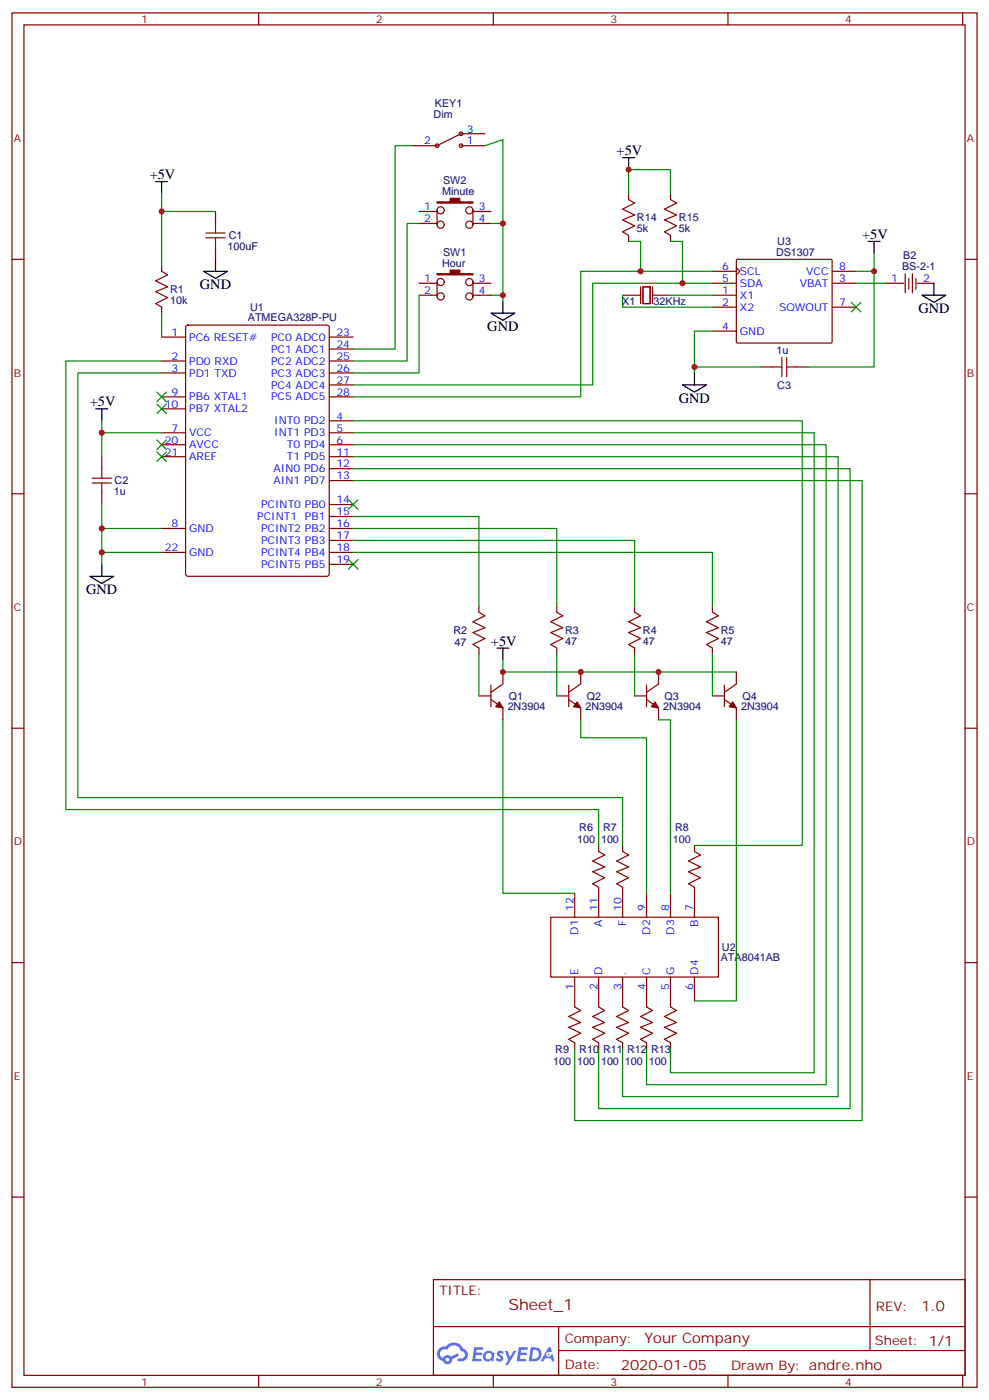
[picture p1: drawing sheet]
<svg xmlns="http://www.w3.org/2000/svg" width="291mm" height="413mm" viewBox="0 0 291 413" stroke-linecap="round" stroke-linejoin="round" font-family="sans-serif">
<g fill="none" stroke="#870000" stroke-width=".35">
<path d="M3.5 3.8h284.4v405.4h-284.4zM7.1 7.3h277.2v398.3h-277.2zM76.2 3.8v3.5M145.3 3.8v3.5M214.5 3.8v3.5M283.6 3.8v3.5M3.5 76.5h3.6M284.3 76.5h3.6M3.5 145.6h3.6M284.3 145.6h3.6M3.5 214.8h3.6M284.3 214.8h3.6"/>
<path d="M3.5 283.9h3.6M284.3 283.9h3.6M3.5 353.1h3.6M284.3 353.1h3.6M127.7 377.4h156.6v28.2h-156.6zM256.3 377.4v20.9M127.7 391.2h156.5M164.6 398.3h119.6M164.6 391.2v14.2M76.2 405.6v3.6M145.3 405.6v3.6M214.5 405.6v3.6"/>
<path d="M283.6 405.6v3.6"/>
</g>
<g fill="#5487ff">
<path d="M146.7 398.6a1.22 1.22 0 0 1 1.7 .2l-.4 .6a.47 .47 0 0 0-.3-.4 .47 .47 0 0 0-.5 .2l.1 .2a1.14 1.14 0 0 1 .8 1.8 1.14 1.14 0 0 1-1.9 0l-.2-.2 .5-.6 .7 .5a.29 .29 0 0 0 .3-.3 .29 .29 0 0 0-.2-.3 1.04 1.04 0 0 1-.6-1.7z"/>
<path d="M139.7 397.3h2.4l.3 .2-.2 .5-1.8 .1-.1 .8h1.5l.3 .4-.3 .4h-1.6l-.2 1.1h1.7l.2 .3-.2 .3-2.6 .1z"/>
<path d="M152.8 397.3h2.4l.3 .2-.1 .5-1.8 .1-.2 .8h1.6l.3 .4-.4 .4h-1.6l-.1 1.1h1.7l.2 .3-.2 .3-2.6 .1z"/>
<path d="M161.6 397.3h.7l.3 1.3-.6 .3a.69 .69 0 0 0-1 .3 .69 .69 0 0 0 .4 .9 .69 .69 0 0 0 .9-.6l.5-.2 .6 2.2h-.8l-.2-.9h-1.8l-.5 .9h-.8z"/>
<path d="M148.8 398.4h.8l.6 1.8 1.1-1.8h.9l-2.6 4.2h-.8l.9-1.5z"/>
<path d="M156.4 397.3l-.6 4.2h1.3a2.11 2.11 0 0 0 2.5-2.1 2.11 2.11 0 0 0-2.5-2.1zM157.1 398.1a1.39 1.39 0 0 1 1.7 1.4 1.39 1.39 0 0 1-1.8 1.3h-.3z"/>
<path d="M142.7 399a1.54 1.54 0 0 0-.1 2.1 1.54 1.54 0 0 0 2.2 .1l.6 .3 .3-2.3-.2-.3h-.4a1.49 1.49 0 0 0-2.4 .1zM143 400a.94 .94 0 0 1 1.8 0 .94 .94 0 0 1-1.8 0z"/>
<path d="M129.4 397.7a2.18 2.18 0 0 0 1.1 3.7 1.44 1.44 0 0 0 1.6 .9 1.44 1.44 0 0 0 1.2-1.4l2-1-.5-.8-1.9 1a1.47 1.47 0 0 0-2.4 .4 1.39 1.39 0 0 1-.7-1.9 1.39 1.39 0 0 1 2-.5 2.12 2.12 0 0 1 2.2-1.3 2.12 2.12 0 0 1 1.9 1.7 1.14 1.14 0 0 1 1.1 1.4 1.14 1.14 0 0 1-1.7 .7 .43 .43 0 0 0-.5 .4 .43 .43 0 0 0 .4 .5 1.98 1.98 0 0 0 2.5-1.2 1.98 1.98 0 0 0-1.2-2.6 3.1 3.1 0 0 0-5.3-.6l-.9 .1zM131.3 401a.55 .55 0 0 1 1.1 0 .55 .55 0 0 1-1.1 0z"/>
<circle cx="161.6" cy="399.4" r=".26"/>
</g>
<g fill="none" stroke="#870000" stroke-width=".35">
<path d="M142.9 39.4h-7.1l-7 3.6h-7.1M135.8 43h7.1M185.2 57.1v1.7l1.8 1.1-3.6 1.8 3.6 1.7-3.6 1.4 3.6 1.8-3.6 1.8 1.8 1v1.8M197.6 57.1v1.7l1.7 1.1-3.5 1.8 3.5 1.7-3.5 1.4 3.5 1.8-3.5 1.8 1.8 1v1.8M47.6 78.2v1.8l1.8 1.1-3.5 1.7 3.5 1.8-3.5 1.4 3.5 1.8-3.5 1.7 1.7 1.1v1.8M63.5 62.4v3.5M63.5 73v3.5M123.5 62.4h5.3M123.5 65.9h5.3M128.8 62v4.3M139.3 62v4.3M139.3 62.4h5.3"/>
<path d="M139.3 65.9h5.3M217 79l1 1-1 1.1M217 76.7l.3-.2h27.7l.2 .3-.1 24.2-.3 .2-27.7-.1-.1-.3zM47.6 99.4h7.1M54.9 96.1l.5-.2h40.9l.7 .4v73l-.4 .6-41.2 .1-.7-.5v-72.9zM97 99.4h7.1M123.5 87.1h5.3M123.5 83.5h5.3M128.8 83.2v4.2M139.3 87.1h5.3M139.3 83.5h5.3M139.3 83.2v4.2"/>
<path d="M183.4 87.1h5.3M188.7 84.6v4.9M189.4 84.6h2.2v4.9h-2.2zM192.3 87.1h5.3M192.3 84.6v4.9M209.9 87.1h7.1M209.9 90.6h7.1M209.9 83.5h7.1M209.9 97.6h7.1M209.9 80h7.1M245.2 90.6h7M245.2 83.5h7"/>
<path d="M245.2 80h7M261.1 83.5h5.2M266.7 80.7v5.7M267.8 82.1v3.2M268.8 80.7v5.7M269.9 82.1v3.2M270.2 83.5h5M47.6 106.5h7.1M47.6 110h7.1M47.6 117.1h7.1M97 106.5h7.1M97 110h7.1"/>
<path d="M97 117.1h7.1M97 102.9h7.1M97 113.5h7.1M224 108.2h3.5M234.6 108.2h3.5M30 134.7v3.5M47.6 127.6h7.1M47.6 131.2h7.1M47.6 120.6h7.1M47.6 134.7h7.1M97 124.1h7.1M97 127.6h7.1"/>
<path d="M97 131.2h7.1M97 134.7h7.1M97 138.2h7.1M30 145.3v3.5M47.6 155.9h7.1M97 155.9h7.1M97 141.7h7.1M97 148.8h7.1M97 152.3h7.1M97 159.4h7.1M47.6 162.9h7.1M97 162.9h7.1"/>
<path d="M97 166.4h7.1M141.1 178.8v1.8l1.8 1-3.6 1.8 3.6 1.7-3.6 1.4 3.6 1.8-3.6 1.8 1.8 1v1.8M164 178.8v1.8l1.8 1-3.5 1.8 3.5 1.7-3.5 1.4 3.5 1.8-3.5 1.8 1.7 1v1.8M187 178.8v1.8l1.7 1-3.5 1.8 3.5 1.7-3.5 1.4 3.5 1.8-3.5 1.8 1.8 1v1.8M209.9 178.8v1.8l1.8 1-3.6 1.8 3.6 1.7-3.6 1.4 3.6 1.8-3.6 1.8 1.8 1v1.8M148.2 198.2v3.5l-3.6 2.5M171.1 198.2v3.5l-3.5 2.5M194 198.2v3.5l-3.5 2.5M217 198.2v3.5l-3.6 2.5M141.1 205.2h3.5M144.6 206.3l3.6 2.5v3.5M144.6 202.1v6.3"/>
<path d="M164 205.2h3.6M167.6 206.3l3.5 2.5v3.5M167.6 202.1v6.3M187 205.2h3.5M190.5 202.1v6.3M190.5 206.3l3.5 2.5v3.5M209.9 205.2h3.5M213.4 206.3l3.6 2.5v3.5M213.4 202.1v6.3M176.4 249.3v1.8l1.8 1.1-3.6 1.7 3.6 1.8-3.6 1.4 3.6 1.8-3.6 1.7 1.8 1.1v8.8M183.4 249.3v1.8l1.8 1.1-3.5 1.7 3.5 1.8-3.5 1.4 3.5 1.8-3.5 1.7 1.7 1.1v8.8M204.6 249.3v1.8l1.8 1.1-3.6 1.7 3.6 1.8-3.6 1.4 3.6 1.8-3.6 1.7 1.8 1.1v8.8"/>
<path d="M162.3 270.5h49.4v17.6h-49.4zM169.3 263.5v7M190.5 263.5v7M197.6 263.5v7M169.3 288.1v8.9l1.8 1-3.5 1.8 3.5 1.8-3.5 1.4 3.5 1.7-3.5 1.8 1.7 1.1v1.7M176.4 288.1v8.9l1.8 1-3.6 1.8 3.6 1.8-3.6 1.4 3.6 1.7-3.6 1.8 1.8 1.1v1.7M183.4 288.1v8.9l1.8 1-3.5 1.8 3.5 1.8-3.5 1.4 3.5 1.7-3.5 1.8 1.7 1.1v1.7M190.5 288.1v8.9l1.8 1-3.6 1.8 3.6 1.8-3.6 1.4 3.6 1.7-3.6 1.8 1.8 1.1v1.7M197.6 288.1v8.9l1.7 1-3.5 1.8 3.5 1.8-3.5 1.4 3.5 1.7-3.5 1.8 1.8 1.1v1.7M204.6 288.1v7.1"/>
<circle cx="135.8" cy="39.4" r=".53"/>
<circle cx="128.8" cy="43" r=".53"/>
<circle cx="135.8" cy="43" r=".53"/>
<circle cx="129.8" cy="66.3" r="1.06"/>
<circle cx="129.8" cy="62" r="1.06"/>
<circle cx="138.3" cy="62" r="1.06"/>
<circle cx="138.3" cy="66.3" r="1.06"/>
<circle cx="129.8" cy="83.2" r="1.06"/>
<circle cx="129.8" cy="87.4" r="1.06"/>
<circle cx="138.3" cy="87.4" r="1.06"/>
<circle cx="138.3" cy="83.2" r="1.06"/>
</g>
<g fill="#870000" stroke="#870000" stroke-width=".35">
<path d="M128.8 80.7h3.8v-1h2.9v1h3.8v.4h-10.5z"/>
<path d="M128.8 59.5h3.8v-1h2.9v1h3.8v.4h-10.5z"/>
<path d="M147.1 207l1.1 1.8-2.2-.4z"/>
<path d="M170 207l1.1 1.8-2.1-.4z"/>
<path d="M193 207l1 1.8-2.1-.4z"/>
<path d="M215.9 207l1.1 1.8-2.2-.4z"/>
</g>
<path d="M60.7 70.1h5.6M60.7 68.7h5.6M63.5 65.9v2.8M63.5 70.1v2.9M227.5 108.2h2.9M230.4 105.4v5.7M231.8 105.4v5.7M231.8 108.2h2.8M30 138.2v2.8M27.2 142.5h5.6M27.2 141h5.6M30 142.5v2.8" fill="none" stroke="#a10000" stroke-width=".35"/>
<g fill="none" stroke="#000" stroke-width=".35">
<path d="M45.9 53.6h3.5M47.6 53.6v3.5M183.4 46.5h3.6M185.2 46.5v3.5M63.5 76.5v3.5M255.8 71.2h3.5M257.5 71.2v3.5M60 80h7l-3.5 2.1zM144.6 92.4h7.1l-3.5 2.1zM148.2 88.8v3.6M271.6 87.1h7.1l-3.5 2.1zM275.2 83.5v3.6"/>
<path d="M201.1 113.5h7l-3.5 2.1zM204.6 110v3.5M28.2 120.6h3.5M30 120.6v3.5M26.5 170h7l-3.5 2.1zM30 166.4v3.6M146.4 191.1h3.5M148.2 191.1v3.6"/>
</g>
<g fill="none" stroke="#008700" stroke-width=".35">
<path d="M47.6 57.1v21.1M121.7 43h-5.3v59.9h-12.3M142.9 43l5.3-1.8v24.7M185.2 57.1v-7.1h12.4v7.1M47.6 62.4h15.9M123.5 65.9h-3.6v40.6h-15.8M144.6 65.9h3.6v21.2M185.2 71.2h3.5v8.8h21.2M197.6 71.2h3.5v12.3M257.5 74.7v5.3h-5.3M47.6 92.4v7M123.5 87.1v22.9h-19.4"/>
<path d="M144.6 87.1h3.6v1.7M183.4 87.1v3.5h26.5M188.7 80h-17.6v37.1h-67M197.6 87.1h12.3M209.9 97.6h-5.3v12.4M209.9 83.5h-35.3v30h-70.5M252.2 83.5h8.9M257.5 80v28.2h-19.4M47.6 106.5h-28.2v132.3h157v10.5M47.6 110h-24.7v125.2h160.5v14.1M204.6 108.2h19.4M30 124.1v3.5h17.6"/>
<path d="M30 127.6v7.1M104.1 124.1h132.3v125.2h-31.8M104.1 127.6h135.8v188.8h-42.3v-7.1M104.1 131.2h139.3v188.7h-52.9v-10.6M104.1 134.7h142.8v188.7h-63.5v-14.1M104.1 138.2h146.4v188.8h-74.1v-17.7M30 148.8v7.1M47.6 155.9h-17.6v7M104.1 152.3h37v26.5M104.1 155.9h59.9v22.9M104.1 159.4h82.9v19.4M104.1 141.7h149.9v188.8h-84.7v-21.2"/>
<path d="M47.6 162.9h-17.6v3.5M104.1 162.9h105.8v15.9M141.1 192.9v12.3M148.2 194.7v3.5h68.8M164 192.9v12.3M187 192.9v12.3M209.9 192.9v12.3M148.2 212.3v51.2h21.1M171.1 212.3v5.3h19.4v45.9M194 212.3h3.6v51.2M217 212.3v82.9h-12.4"/>
</g>
<g fill="#c00">
<circle cx="185.2" cy="50" r=".88"/>
<circle cx="148.2" cy="65.9" r=".88"/>
<circle cx="30" cy="162.9" r=".88"/>
<circle cx="148.2" cy="87.1" r=".88"/>
<circle cx="148.2" cy="198.2" r=".88"/>
<circle cx="171.1" cy="198.2" r=".88"/>
<circle cx="194" cy="198.2" r=".88"/>
<circle cx="201.1" cy="83.5" r=".88"/>
<circle cx="188.7" cy="80" r=".88"/>
<circle cx="47.6" cy="62.4" r=".88"/>
<circle cx="30" cy="155.9" r=".88"/>
<circle cx="30" cy="127.6" r=".88"/>
<circle cx="204.6" cy="108.2" r=".88"/>
<circle cx="257.5" cy="80" r=".88"/>
</g>
<g fill="#c00" stroke="#008700" stroke-width=".35">
<path d="M250.8 89.2l2.8 2.8zM250.8 92l2.8-2.8z"/>
<path d="M102.7 165l2.8 2.9zM105.5 165l-2.8 2.9z"/>
<path d="M102.7 147.4l2.8 2.8zM102.7 150.2l2.8-2.8z"/>
<path d="M46.2 115.6l2.8 2.9zM46.2 118.5l2.8-2.9z"/>
<path d="M46.2 119.2l2.8 2.8zM49 119.2l-2.8 2.8z"/>
<path d="M46.2 129.8l2.8 2.8zM49 129.8l-2.8 2.8z"/>
<path d="M46.2 133.3l2.8 2.8zM49 133.3l-2.8 2.8z"/>
</g>
<text font-size="4.6" fill="#800" x="149.8" y="386.4">Sheet_1</text>
<g font-size="4.2">
<text x="181.7" y="45.8">+5V</text>
<text x="44.1" y="52.8">+5V</text>
<text x="254" y="70.5">+5V</text>
<text x="58.9" y="85.3">GND</text>
<text x="270.6" y="92.4">GND</text>
<text x="143.6" y="97.6">GND</text>
<text x="26.5" y="119.9">+5V</text>
<text x="200" y="118.8">GND</text>
<text x="25.4" y="175.3">GND</text>
<text x="144.6" y="190.4">+5V</text>
</g>
<g font-size="4.2" fill="#800">
<text x="271.5" y="386.7">1.0</text>
<text x="189.9" y="396.2">Your Company</text>
<text x="183" y="404">2020-01-05</text>
</g>
<g font-size="3.9" fill="#800">
<text x="129.5" y="382">TITLE:</text>
<text x="258.1" y="386.7">REV:</text>
<text x="166.4" y="396.2">Company:</text>
<text x="257.7" y="396.8">Sheet: 1/1</text>
<text x="166.4" y="403.9">Date:</text>
<text x="215.4" y="403.9">Drawn By: andre.nho</text>
</g>
<g font-size="3.2" fill="#800">
<text x="41.6" y="6.8">1</text>
<text x="110.8" y="6.8">2</text>
<text x="179.9" y="6.8">3</text>
<text x="249.1" y="6.8">4</text>
<text x="4.1" y="41.9">A</text>
<text x="284.9" y="41.9">A</text>
<text x="4.1" y="111.1">B</text>
<text x="284.9" y="111.1">B</text>
<text x="4.1" y="180.2">C</text>
<text x="284.9" y="180.2">C</text>
<text x="4.1" y="249.3">D</text>
<text x="284.9" y="249.3">D</text>
<text x="4.1" y="318.5">E</text>
<text x="284.9" y="318.5">E</text>
<text x="41.6" y="408.6">1</text>
<text x="110.8" y="408.6">2</text>
<text x="179.9" y="408.6">3</text>
<text x="249.1" y="408.6">4</text>
</g>
<g font-size="3.2" fill="#000080">
<text x="127.8" y="34.9">Dim</text>
<text x="128.1" y="31.7">KEY1</text>
<text x="130.3" y="57.4">Minute</text>
<text x="130.5" y="54.2">SW2</text>
<text x="187.7" y="65.3">R14</text>
<text x="200" y="65.3">R15</text>
<text x="67.4" y="70.5">C1</text>
<text x="187.7" y="68.5">5k</text>
<text x="200" y="68.5">5k</text>
<text x="67" y="73.7">100uF</text>
<text x="130.5" y="75.4">SW1</text>
<text x="228.6" y="75.4">DS1307</text>
<text x="229" y="72.2">U3</text>
<text x="266.1" y="76.5">B2</text>
<text x="130.3" y="78.6">Hour</text>
<text x="265.8" y="79.7">BS-2-1</text>
<text x="50.1" y="89.7">10k</text>
<text x="50.1" y="86.4">R1</text>
<text x="183.3" y="90">X1</text>
<text x="192.6" y="90">32KHz</text>
<text x="73" y="94.7">ATMEGA328P-PU</text>
<text x="73.7" y="91.6">U1</text>
<text x="228.7" y="104.4">1u</text>
<text x="229" y="114.7">C3</text>
<text x="33.8" y="142.9">C2</text>
<text x="33.5" y="146.1">1u</text>
<text x="133.6" y="187">R2</text>
<text x="133.9" y="190.5">47</text>
<text x="166.5" y="190.2">47</text>
<text x="166.5" y="187">R3</text>
<text x="189.4" y="190.2">47</text>
<text x="189.4" y="187">R4</text>
<text x="212.4" y="190.2">47</text>
<text x="212.4" y="187">R5</text>
<text x="149.6" y="209.5">2N3904</text>
<text x="149.9" y="206.3">Q1</text>
<text x="172.5" y="209.5">2N3904</text>
<text x="172.9" y="206.3">Q2</text>
<text x="195.4" y="209.5">2N3904</text>
<text x="195.8" y="206.3">Q3</text>
<text x="218.4" y="209.5">2N3904</text>
<text x="218.7" y="206.3">Q4</text>
<text x="170.7" y="245.2">R6</text>
<text x="177.7" y="245.2">R7</text>
<text x="198.9" y="245.2">R8</text>
<text x="170" y="248.7">100</text>
<text x="177.1" y="248.7">100</text>
<text x="198.2" y="248.7">100</text>
<text x="212.7" y="280.4">U2</text>
<text x="212.4" y="283.6">ATA8041AB</text>
<text x="163.6" y="310.4">R9</text>
<text x="170.7" y="310.4">R10</text>
<text x="177.7" y="310.4">R11</text>
<text x="184.8" y="310.4">R12</text>
<text x="191.8" y="310.4">R13</text>
<text x="163" y="314">100</text>
<text x="170" y="314">100</text>
<text x="177.1" y="314">100</text>
<text x="184.1" y="314">100</text>
<text x="191.2" y="314">100</text>
</g>
<g font-size="3.2" fill="#00f">
<text x="137.6" y="39.1">3</text>
<text x="125" y="42.6">2</text>
<text x="137.6" y="42.6">1</text>
<text x="125" y="62">1</text>
<text x="125" y="65.5">2</text>
<text x="141.1" y="62">3</text>
<text x="141.1" y="65.5">4</text>
<text x="125" y="83.2">1</text>
<text x="141.1" y="83.2">3</text>
<text x="212.8" y="83.2">5</text>
<text x="212.8" y="79.7">6</text>
<text x="218" y="81.1">SCL</text>
<text x="237.5" y="81.1">VCC</text>
<text x="247.3" y="83.2">3</text>
<text x="247.3" y="79.7">8</text>
<text x="262.6" y="83.2">1</text>
<text x="272" y="83.2">2</text>
<text x="125" y="86.7">2</text>
<text x="141.1" y="86.7">4</text>
<text x="212.8" y="86.7">1</text>
<text x="218" y="88.1">X1</text>
<text x="218" y="84.6">SDA</text>
<text x="235.7" y="84.6">VBAT</text>
<text x="212.8" y="90.2">2</text>
<text x="218" y="91.7">X2</text>
<text x="229.5" y="91.7">SQWOUT</text>
<text x="247.3" y="90.2">7</text>
<text x="50.5" y="99.1">1</text>
<text x="55.7" y="100.5">PC6 RESET#</text>
<text x="79.8" y="100.5">PC0 ADC0</text>
<text x="99.1" y="99.1">23</text>
<text x="212.8" y="97.3">4</text>
<text x="218" y="98.7">GND</text>
<text x="50.5" y="106.1">2</text>
<text x="55.7" y="107.5">PD0 RXD</text>
<text x="79.8" y="104">PC1 ADC1</text>
<text x="79.8" y="107.5">PC2 ADC2</text>
<text x="99.1" y="102.6">24</text>
<text x="99.1" y="106.1">25</text>
<text x="50.5" y="109.6">3</text>
<text x="55.7" y="111.1">PD1 TXD</text>
<text x="79.8" y="111.1">PC3 ADC3</text>
<text x="99.1" y="109.6">26</text>
<text x="99.1" y="113.2">27</text>
<text x="50.5" y="116.7">9</text>
<text x="55.7" y="118.1">PB6 XTAL1</text>
<text x="79.8" y="114.6">PC4 ADC4</text>
<text x="79.8" y="118.1">PC5 ADC5</text>
<text x="99.1" y="116.7">28</text>
<text x="48.5" y="120.2">10</text>
<text x="55.7" y="121.6">PB7 XTAL2</text>
<text x="80.8" y="125.2">INT0 PD2</text>
<text x="99.1" y="123.8">4</text>
<text x="48.5" y="130.8">20</text>
<text x="50.5" y="127.3">7</text>
<text x="55.7" y="128.7">VCC</text>
<text x="80.8" y="128.7">INT1 PD3</text>
<text x="99.1" y="127.3">5</text>
<text x="99.1" y="130.8">6</text>
<text x="48.5" y="134.3">21</text>
<text x="55.7" y="132.2">AVCC</text>
<text x="55.7" y="135.7">AREF</text>
<text x="84.5" y="132.2">T0 PD4</text>
<text x="84.5" y="135.7">T1 PD5</text>
<text x="99.1" y="134.3">11</text>
<text x="99.1" y="137.9">12</text>
<text x="80.6" y="139.3">AIN0 PD6</text>
<text x="80.6" y="142.8">AIN1 PD7</text>
<text x="99.1" y="141.4">13</text>
<text x="76.9" y="149.9">PCINT0 PB0</text>
<text x="99.1" y="148.4">14</text>
<text x="50.5" y="155.5">8</text>
<text x="75.8" y="153.4">PCINT1</text>
<text x="89.9" y="153.4">PB1</text>
<text x="99.1" y="152">15</text>
<text x="99.1" y="155.5">16</text>
<text x="55.7" y="156.9">GND</text>
<text x="76.9" y="156.9">PCINT2 PB2</text>
<text x="76.9" y="160.4">PCINT3 PB3</text>
<text x="99.1" y="159">17</text>
<text x="48.5" y="162.6">22</text>
<text x="55.7" y="164">GND</text>
<text x="76.9" y="164">PCINT4 PB4</text>
<text x="76.9" y="167.5">PCINT5 PB5</text>
<text x="99.1" y="162.6">18</text>
<text x="99.1" y="166.1">19</text>
<text x="169" y="268.7" transform="rotate(-90 169 268.7)">12</text>
<text x="176" y="268.7" transform="rotate(-90 176 268.7)">11</text>
<text x="183.1" y="268.7" transform="rotate(-90 183.1 268.7)">10</text>
<text x="190.1" y="268.7" transform="rotate(-90 190.1 268.7)">9</text>
<text x="197.2" y="268.7" transform="rotate(-90 197.2 268.7)">8</text>
<text x="204.3" y="268.7" transform="rotate(-90 204.3 268.7)">7</text>
<text x="170.4" y="275.7" transform="rotate(-90 170.4 275.7)">D1</text>
<text x="177.4" y="273.4" transform="rotate(-90 177.4 273.4)">A</text>
<text x="184.5" y="273" transform="rotate(-90 184.5 273)">F</text>
<text x="191.6" y="275.7" transform="rotate(-90 191.6 275.7)">D2</text>
<text x="198.6" y="275.7" transform="rotate(-90 198.6 275.7)">D3</text>
<text x="205.7" y="273.4" transform="rotate(-90 205.7 273.4)">B</text>
<text x="170.4" y="287.4" transform="rotate(-90 170.4 287.4)">E</text>
<text x="177.4" y="287.4" transform="rotate(-90 177.4 287.4)">D</text>
<text x="184.5" y="287.4" transform="rotate(-90 184.5 287.4)">.</text>
<text x="191.6" y="287.4" transform="rotate(-90 191.6 287.4)">C</text>
<text x="198.6" y="287.4" transform="rotate(-90 198.6 287.4)">G</text>
<text x="205.7" y="287.4" transform="rotate(-90 205.7 287.4)">D4</text>
<text x="169" y="291.9" transform="rotate(-90 169 291.9)">1</text>
<text x="176" y="291.9" transform="rotate(-90 176 291.9)">2</text>
<text x="183.1" y="291.9" transform="rotate(-90 183.1 291.9)">3</text>
<text x="190.1" y="291.9" transform="rotate(-90 190.1 291.9)">4</text>
<text x="197.2" y="291.9" transform="rotate(-90 197.2 291.9)">5</text>
<text x="204.3" y="291.9" transform="rotate(-90 204.3 291.9)">6</text>
</g>
</svg>
